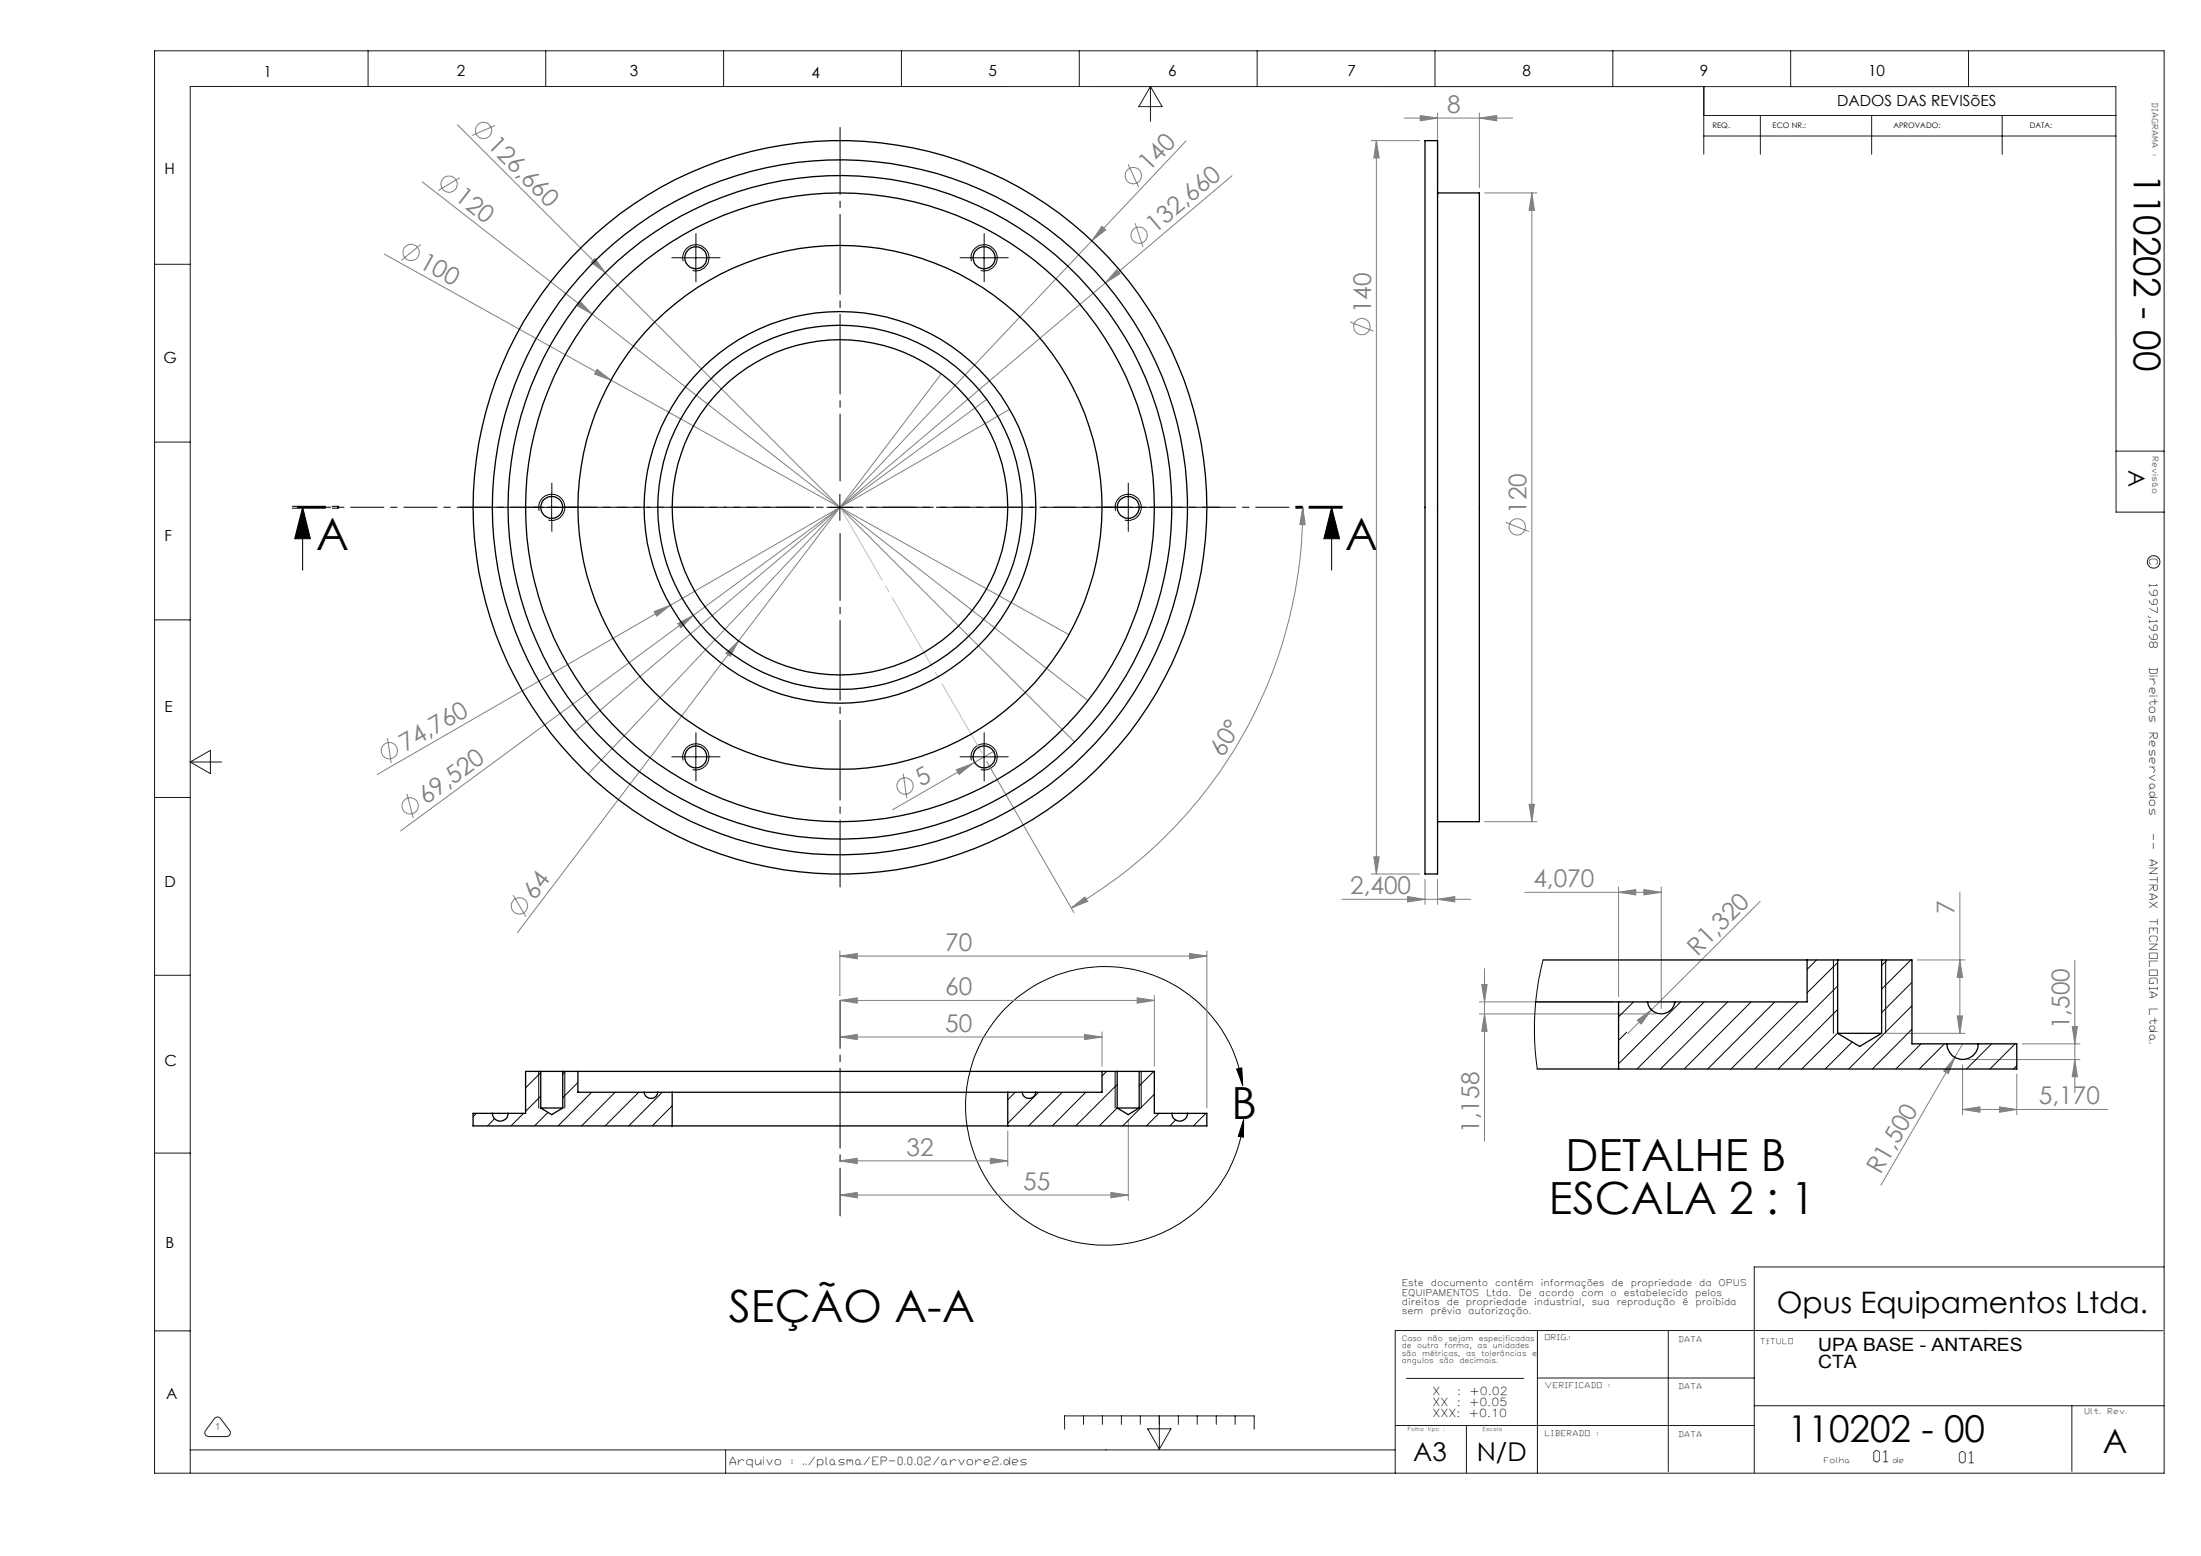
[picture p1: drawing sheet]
<svg xmlns="http://www.w3.org/2000/svg" width="420mm" height="297mm" viewBox="0 0 420 297" stroke-linecap="round" stroke-linejoin="round" font-family="sans-serif">
<g fill="none" stroke="#808080" stroke-width=".19">
<path d="M80.6 34.7l32.4 25.2M87.3 23.8l28.2 28.3M87.7 33.9l-4.1 2.5M94.5 24l-4.4 1.9M215.3 31.4l2 4.3M226.3 26.9l-114.1 120.8M235.1 33.5l-24.2 20.5M261.7 26.8h9.2M262.6 26.8l.6 3.4h-1.1zM262.6 26.8v140M268 22.5h20.6M271 22l3.3 .5-3.3 .6z"/>
<path d="M274.3 21.6v14.2M282.3 22.5l3.3-.5v1.1zM282.3 21.6v14.2M283.3 36.8h10M292.3 36.8l.5 3.3h-1zM292.3 36.8v120M73.3 48.5l43.3 24.1M80.3 46.7l-3.7 3M110.7 57.5l2.3 2.4-2.9-1.6zM113 59.9l94.6 73.8M113.5 49.4l2 2.7-2.7-2zM115.5 52.1l89.6 89.5"/>
<path d="M210.3 43.2l.7 .7-2.6 2.1zM210.9 54l-101.3 85.7M213.1 51.5l.6 .7-2.8 1.8zM216.6 42.6l1.5 4.6M113.9 70.5l2.7 2.1-3.1-1.2zM116.6 72.6l87.4 48.5M179.6 71.3l-38.7 51M188.3 76.2l-56 41.3M192.7 78.1l-64.8 37.4M257.6 61.5l4.5 1.7M248.6 96.8l.5 3.4-1.1-.1zM248.6 96.8a88.3 88.3 0 0 1-44.2 76.5"/>
<path d="M287.3 99.7l4.4 1.8M124.8 116.7l3.1-1.2-2.6 2.1zM127.9 115.5l-55.9 32.3M129.3 119l3-1.5-2.4 2.3zM132.3 117.5l-55.9 41.1M138.5 124.7l2.4-2.4-1.6 3zM140.9 122.3l-42.2 55.7M73.9 140.9l.7 4.8M77.6 151.5l1.3 4.6M172.4 147.7l.6 4.7M182.5 146.9l3.1-1.2-2.6 2.1zM185.6 145.7l-15.2 8.8"/>
<path d="M188.3 145.3l16.6 28.9M189.9 143.2l-4.3 2.5M283.3 156.8h10M291.8 153.5h1l-.5 3.3zM97.9 170.8l2.5 4.2M204.4 173.3l2.6-2.1 .5 .8zM256 171.7h24.7M261.7 166.8h9.2M262.1 163.5h1.1l-.6 3.3zM268.6 171.1l3.3 .6-3.3 .5zM271.9 167.8v4.8M274.3 171.7l3.3-.6v1.1z"/>
<path d="M274.3 167.8v4.8M291 170.3h26M308.9 170.3l3.2-.5v1zM308.9 169.3v20.9M313.7 169.8l3.3 .5-3.3 .5zM317 169.3v23.2M335.9 172l-20.8 20.8M374 170.4v26.8M160.3 197.9l3.3-.5v1zM160.3 191l3.3-.5v1zM160.3 182.5l3.3-.5v1zM160.3 197.9h50"/>
<path d="M160.3 181.5v8.5M160.3 191h60M160.3 182.5h70M207 197.4l3.3 .5-3.3 .5zM210.3 197v6.5M217 190.5l3.3 .5-3.3 .5zM220.3 190v13.5M227 182l3.3 .5-3.3 .5zM230.3 181.5v30M282.3 193.5h33.7M282.3 191.2h25.5M282.8 187.9h1l-.5 3.3z"/>
<path d="M283.3 193.5l.5 3.3h-1zM283.3 184.9v32.9M312.4 194.7l2.7-1.9-1.9 2.7zM315.1 192.8l-4.5 4.5M360 197.2h15M365.9 183.2h9.1M373.5 193.9h1l-.5 3.3zM374 183.2l.5 3.3h-1zM374.5 199.2l-1.5 2.6M385.9 199.2h11M395.4 195.9h1l-.5 3.3zM395.9 183.3v25.3"/>
<path d="M192.3 215.9v6.7M215.3 213.7v15.4M373 201.8l-1.2 3.1-.9-.5zM373 201.8l-14.1 24.4M374.5 211.8l3.3-.5v1zM374.5 203.2v9.6M374.5 211.8h27.7M375.5 202.2h21.4M381.6 211.3l3.2 .5-3.2 .5zM384.8 205v7.8M395.9 202.2l.5 3.3h-1zM160.3 221.6l3.3-.5v1z"/>
<path d="M160.3 228.1l3.3-.5v1zM160.3 221.6h32M160.3 228.1h55M189 221.1l3.3 .5-3.3 .5zM212 227.6l3.3 .5-3.3 .5z"/>
<circle cx="85.7" cy="35.2" r="1.56"/>
<circle cx="92.3" cy="24.9" r="1.56"/>
<circle cx="216.3" cy="33.5" r="1.57"/>
<circle cx="78.4" cy="48.2" r="1.55"/>
<circle cx="217.4" cy="44.9" r="1.56"/>
<circle cx="259.9" cy="62.3" r="1.56"/>
<circle cx="289.5" cy="100.6" r="1.55"/>
<circle cx="74.3" cy="143.3" r="1.55"/>
<circle cx="78.3" cy="153.8" r="1.55"/>
<circle cx="172.7" cy="150" r="1.56"/>
<circle cx="99.1" cy="172.9" r="1.56"/>
</g>
<g fill="none" stroke="#000" stroke-width=".19">
<path d="M130.3 49.2h5M130.4 49.8a2.49 2.49 0 0 1 2.2-3.1 2.49 2.49 0 0 1 2.7 2.7 2.49 2.49 0 0 1-3.1 2.2M132.8 46.7v5M185.3 49.2h5M185.4 49.8a2.49 2.49 0 0 1 2.2-3.1 2.49 2.49 0 0 1 2.7 2.7 2.49 2.49 0 0 1-3.2 2.2M187.8 46.7v5M57.7 96.8l1.5 6h-3zM57.7 96.8v12M102.8 96.8h5M102.9 97.5a2.51 2.51 0 0 1 2.2-3.2 2.51 2.51 0 0 1 2.7 2.8 2.51 2.51 0 0 1-3.2 2.2M105.3 94.3v5M157.8 96.8h5"/>
<path d="M160.3 94.3v5M212.8 96.8h5M212.9 97.5a2.51 2.51 0 0 1 2.2-3.2 2.51 2.51 0 0 1 2.7 2.8 2.51 2.51 0 0 1-3.2 2.2M215.3 94.3v5M254.1 96.8l1.5 6h-3zM254.1 96.8v12M130.3 144.5h5M130.4 145.1a2.5 2.5 0 0 1 2.2-3.1 2.5 2.5 0 0 1 2.7 2.7 2.5 2.5 0 0 1-3.1 2.2M132.8 142v5M185.3 144.5h5M185.4 145.1a2.5 2.5 0 0 1 2.2-3.1 2.5 2.5 0 0 1 2.7 2.7 2.5 2.5 0 0 1-3.2 2.2M187.8 142v5"/>
<path d="M349.8 183.2v14M359.8 183.2v14M102.8 204.5v7M107.8 204.5v7M212.8 204.5v7M217.8 204.5v7M236 204l1-.2 .1 3.4zM237.1 207.2a26.6 26.6 0 0 0-40.4-18.6 26.6 26.6 0 0 0-.8 44.5 26.6 26.6 0 0 0 41.1-17.2l.3-2.2M237.3 213.7v3.4l-1-.2z"/>
</g>
<g fill="none" stroke="#191924" stroke-width=".19">
<path d="M29.5 9.7h383.5v271.5h-383.5zM70.2 9.7v6.8M104.1 9.7v6.8M138.1 9.7v6.8M172 9.7v6.8M206 9.7v6.8M219.5 16.5v6.7M219.5 16.5l2.3 3.9h-4.5zM239.9 9.7v6.8M273.8 9.7v6.8M307.8 9.7v6.8M325.1 16.5v12.9"/>
<path d="M341.7 9.7v6.8M375.6 9.7v6.8M325.1 22h78.7M325.1 26h78.7M335.9 22v7.5M357.2 22v7.5M382.1 22v7.5M29.5 50.4h6.8M29.5 84.4h6.8M403.8 86.1h9.2M413 97.8h-9.2v-81.3h-367.5v264.6M29.5 118.3h6.8"/>
<path d="M29.5 152.2h6.8M36.3 145.4h6M36.3 145.4l3.8-2.2v4.5zM29.5 186.2h6.8M29.5 220.1h6.8M29.5 254h6.8M293.4 254v27.2M318.3 254v26.9M412.7 254h-146.5v27.2M413 241.8h-78.2v39.3M36.3 276.8h229.9M40.9 270.8a.74 .74 0 0 1 1.2 0l1.7 2.2a.72 .72 0 0 1 .1 .8 .72 .72 0 0 1-.6 .4h-3.5a.73 .73 0 0 1-.6-1.2z"/>
<path d="M138.5 276.8v4.4M203.2 272.8l-.1-2.5h36.2v2.5M206.8 270.3v1.6M210.4 270.3v1.6M214 270.3v1.6M217.6 270.3v1.6M219 272.7h4.4l-2.2 3.9zM221.2 270.3v6.4M224.9 270.3v1.6M228.5 270.3v1.6M232.1 270.3v1.6M235.7 270.3v1.6"/>
<path d="M266.2 272.1h68.6M268.4 263.1h22.4M279.8 272.1v9M293.4 263h41.4M334.8 268.3h78.2M395.4 268.3v12.5"/>
<circle cx="411" cy="107.2" r="1.19"/>
</g>
<path d="M160.3 232.1v-41.1" fill="none" stroke="#000" stroke-width=".19" stroke-dasharray="15.2 1.3 1.3 1.3" stroke-dashoffset="6.1"/>
<path d="M55.8 96.6h10M55.8 97h10M256.1 96.8h-200.3M256.1 96.6h-10M256.1 97h-10" fill="none" stroke="#000" stroke-width=".19" stroke-dasharray="6.3 1.3 1.3 1.3"/>
<path d="M187.8 144.5l-27.5-47.7" fill="none" stroke="#c0c0c0" stroke-width=".19" stroke-dasharray="15.2 1.3 1.3 1.3" stroke-dashoffset="-.8"/>
<path d="M155.3 96.8h-67.5M160.3 91.8v-67.5M165.3 96.8h67.5M160.3 101.8v67.5" fill="none" stroke="#000" stroke-width=".19" stroke-dasharray="15.2 1.3 1.3 1.3" stroke-dashoffset="2.4"/>
<g fill="none" stroke="#000" stroke-width=".19" stroke-dasharray="15.2 1.3 1.3 1.3">
<path d="M130.3 49.2h-2.1M132.8 46.7v-2.1M132.8 51.7v2.1M135.3 49.2h2.1M185.3 49.2h-2.1M187.8 46.7v-2.1M187.8 51.7v2.1M190.3 49.2h2.1M102.8 96.8h-2.1M105.3 94.3v-2.1M105.3 99.3v2.1M107.8 96.8h2.1"/>
<path d="M212.8 96.8h-2.1M215.3 94.3v-2.1M215.3 99.3v2.1M217.8 96.8h2.1M130.3 144.5h-2.1M132.8 142v-2.1M132.8 147v2.1M135.3 144.5h2.1M185.3 144.5h-2.1M187.8 142v-2.1M187.8 147v2.1M190.3 144.5h2.1"/>
</g>
<g fill="#000">
<path d="M254.1 96.8l1.5 6h-3zM57.7 96.8l1.5 6h-3z"/>
<path d="M236 204l1-.2 .1 3.4zM237.3 213.7v3.4l-1-.2z"/>
</g>
<g fill="#808080">
<path d="M113.5 49.4l2 2.7-2.7-2z"/>
<path d="M110.7 57.5l2.3 2.4-2.9-1.6z"/>
<path d="M113.9 70.5l2.7 2.1-3.1-1.2z"/>
<path d="M124.8 116.7l3.1-1.2-2.6 2.1z"/>
<path d="M182.5 146.9l3.1-1.2-2.6 2.1z"/>
<path d="M129.3 119l3-1.5-2.4 2.3z"/>
<path d="M213.1 51.5l.6 .7-2.8 1.8z"/>
<path d="M312.4 194.7l2.7-1.9-1.9 2.7z"/>
<path d="M210.3 43.2l.7 .7-2.6 2.1z"/>
<path d="M138.5 124.7l2.4-2.4-1.6 3z"/>
<path d="M373 201.8l-1.2 3.1-.9-.5z"/>
<path d="M204.4 173.3l2.6-2.1 .5 .8zM248.6 96.8l.5 3.4-1.1-.1z"/>
<path d="M282.3 22.5l3.3-.5v1.1zM271 22l3.3 .5-3.3 .6zM381.6 211.3l3.2 .5-3.2 .5zM374.5 211.8l3.3-.5v1z"/>
<path d="M268.6 171.1l3.3 .6-3.3 .5zM274.3 171.7l3.3-.6v1.1zM308.9 170.3l3.2-.5v1zM313.7 169.8l3.3 .5-3.3 .5z"/>
<path d="M283.3 193.5l.5 3.3h-1zM282.8 187.9h1l-.5 3.3zM395.9 202.2l.5 3.3h-1zM395.4 195.9h1l-.5 3.3zM374 183.2l.5 3.3h-1zM373.5 193.9h1l-.5 3.3z"/>
<path d="M292.3 36.8l.5 3.3h-1zM291.8 153.5h1l-.5 3.3zM262.6 26.8l.6 3.4h-1.1zM262.1 163.5h1.1l-.6 3.3z"/>
<path d="M160.3 221.6l3.3-.5v1zM189 221.1l3.3 .5-3.3 .5zM160.3 197.9l3.3-.5v1zM207 197.4l3.3 .5-3.3 .5zM160.3 191l3.3-.5v1zM217 190.5l3.3 .5-3.3 .5zM160.3 182.5l3.3-.5v1zM227 182l3.3 .5-3.3 .5zM160.3 228.1l3.3-.5v1zM212 227.6l3.3 .5-3.3 .5z"/>
</g>
<g fill="none" stroke="#000" stroke-width=".25">
<path d="M271.9 26.8h2.4v140h-2.4zM274.3 36.8h8v120h-8M293.1 191.2h15.8M294.5 183.2h50.3M308.9 191.2v12.8M308.9 191.2h5.5M314.4 191.2a2.65 2.65 0 0 0 2.6 2.3 2.65 2.65 0 0 0 2.6-2.3M314.4 191.2h5.2M344.8 183.2v8h-25.2M344.8 183.2h5.9M350.7 197.2h8.4M350.7 183.2h8.4"/>
<path d="M350.7 183.2v14M350.7 197.2l4.2 2.5 4.2-2.5M359.1 183.2h5.7v16h6.7M359.1 183.2v14M371.5 199.2a3 3 0 0 0 3 3 3 3 0 0 0 3-3M371.5 199.2h6M377.5 199.2h7.3v4.8h-75.9M93.9 212.5a1.5 1.5 0 0 0 1.5 1.5 1.5 1.5 0 0 0 1.5-1.5M93.9 212.5h3M93.9 212.5h-3.6v2.4h38M103.2 211.5h4.2M103.2 204.5h4.2"/>
<path d="M103.2 204.5h-2.9v8h-3.4M103.2 204.5v7M103.2 211.5l2.1 1.3 2.1-1.3M107.4 204.5h2.9M107.4 204.5v7M110.3 204.5h100M110.3 204.5v4h12.6M122.9 208.5a1.31 1.31 0 0 0 1.3 1.2 1.31 1.31 0 0 0 1.3-1.2M122.9 208.5h2.6M125.5 208.5h2.8M128.3 208.5h64M128.3 214.9h64"/>
<path d="M128.3 208.5v6.4M192.3 208.5h2.8M192.3 208.5v6.4M195.1 208.5a1.31 1.31 0 0 0 1.3 1.2 1.31 1.31 0 0 0 1.3-1.2M195.1 208.5h2.6M210.3 204.5v4h-12.6M210.3 204.5h2.9M213.2 211.5h4.2M213.2 204.5h4.2M213.2 204.5v7M213.2 211.5l2.1 1.3 2.1-1.3M217.4 204.5h2.9v8h3.3"/>
<path d="M217.4 204.5v7M223.6 212.5a1.5 1.5 0 0 0 1.5 1.5 1.5 1.5 0 0 0 1.5-1.5M223.6 212.5h3M226.6 212.5h3.7v2.4h-38M293.3 204h15.6"/>
<circle cx="132.8" cy="49.2" r="2.11"/>
<circle cx="187.8" cy="49.2" r="2.12"/>
<circle cx="105.3" cy="96.9" r="2.1"/>
<circle cx="160.3" cy="96.8" r="66.3"/>
<circle cx="160.3" cy="96.8" r="34.8"/>
<circle cx="160.3" cy="96.9" r="32"/>
<circle cx="160.3" cy="96.9" r="50"/>
<circle cx="160.3" cy="96.8" r="63.3"/>
<circle cx="160.3" cy="96.8" r="70"/>
<circle cx="160.3" cy="96.8" r="37.4"/>
<circle cx="160.3" cy="96.8" r="60"/>
<circle cx="215.3" cy="96.9" r="2.1"/>
<circle cx="132.8" cy="144.5" r="2.1"/>
<circle cx="187.8" cy="144.5" r="2.11"/>
</g>
<g fill="none" stroke="#000" stroke-width=".19">
<path d="M294.5 183.2l-1.1 4.9-.5 5.2-.1 5.6 .5 5.1M310.4 197l-1.5 1.6M311.7 191.2l-2.8 2.9M314.9 192.5h.1M320.7 191.2l-11.8 11.9M325.2 191.2l-12.8 12.8M329.7 191.2l-12.8 12.8M334.2 191.2l-12.8 12.8M338.7 191.2l-12.8 12.8M343.1 191.2l-12.8 12.8M346.6 183.2l-1.8 1.8M350.7 183.7l-5.9 5.8"/>
<path d="M350.7 188.2l-15.9 15.8M350.7 192.7l-11.4 11.3M350.7 197.2l-6.9 6.8M353.4 198.9l-5.1 5.1M360.1 183.2l-1 1.1M364.6 183.2l-5.5 5.6M364.8 187.5l-5.7 5.8M364.8 192l-12 12M364.8 196.5l-7.5 7.5M366.6 199.2l-4.8 4.8M371.1 199.2l-4.8 4.8M380 199.2l-4.8 4.8"/>
<path d="M384.5 199.2l-4.8 4.8M90.9 212.5l-.6 .6M94.4 213.5l-1.4 1.4M99.9 212.5l-2.4 2.4M103.2 204.7l-2.9 2.9M103.2 209.2l-2.9 2.9M104.6 212.3l-2.6 2.6M107.9 204.5l-.5 .5M110.3 206.6l-2.9 2.9M112.9 208.5l-6.4 6.4M117.4 208.5l-6.4 6.4M121.9 208.5l-6.4 6.4"/>
<path d="M126.4 208.5l-6.4 6.4M128.3 211.1l-3.8 3.8M193.7 208.5l-1.4 1.4M198.2 208.5l-5.9 5.9M202.7 208.5l-6.4 6.4M207.2 208.5l-6.4 6.4M211.2 204.5l-.9 .9M213.2 207l-7.9 7.9M213.2 211.5l-3.4 3.4M220.2 204.5l-2.8 2.8M220.3 208.9l-6.1 6M221.2 212.5l-2.4 2.4"/>
<path d="M224.3 213.8l-1.1 1.1M230.1 212.5l-2.4 2.4M373 201.8h.1M384.8 203.4l-.6 .6"/>
</g>
<g font-size="8.5">
<text x="60.3" y="104.9">A</text>
<text x="256.7" y="104.9">A</text>
<text x="235" y="213.5">B</text>
<text x="298.7" y="223.5">DETALHE B</text>
<text x="295.6" y="231.7">ESCALA 2 : 1</text>
<text x="139.1" y="252.3">SEÇÃO A-A</text>
</g>
<g font-size="7.1">
<text x="407.2" y="33.2" transform="rotate(90 407.2 33.2)">110202 - 00</text>
<text x="341.2" y="275.3">110202 - 00</text>
</g>
<text font-size="6.3" x="401.3" y="277.4">A</text>
<text font-size="5.6" x="339.1" y="250.7">Opus Equipamentos Ltda.</text>
<g font-size="4.9">
<text x="269.7" y="278.9">A3</text>
<text x="281.8" y="278.9">N/D</text>
</g>
<g font-size="4.7" fill="#808080">
<text x="276.2" y="21.5">8</text>
<text x="92.8" y="27.9" transform="rotate(45 92.8 27.9)">126,660</text>
<text x="219.3" y="32.9" transform="rotate(-47 219.3 32.9)">140</text>
<text x="86.6" y="38.1" transform="rotate(38 86.6 38.1)">120</text>
<text x="220.4" y="44.6" transform="rotate(-40 220.4 44.6)">132,660</text>
<text x="79.8" y="50.9" transform="rotate(29 79.8 50.9)">100</text>
<text x="261.7" y="59.8" transform="rotate(-90 261.7 59.8)">140</text>
<text x="291.3" y="98.1" transform="rotate(-90 291.3 98.1)">120</text>
<text x="77.4" y="143.5" transform="rotate(-30 77.4 143.5)">74,760</text>
<text x="233.4" y="144.7" transform="rotate(-59 233.4 144.7)">60°</text>
<text x="81.3" y="153.7" transform="rotate(-36 81.3 153.7)">69,520</text>
<text x="175.8" y="150.3" transform="rotate(-30 175.8 150.3)">5</text>
<text x="102" y="172" transform="rotate(-53 102 172)">64</text>
<text x="257.6" y="170.6">2,400</text>
<text x="292.6" y="169.3">4,070</text>
<text x="373" y="174.5" transform="rotate(-90 373 174.5)">7</text>
<text x="180.4" y="181.5">70</text>
<text x="323.9" y="182.6" transform="rotate(-45 323.9 182.6)">R1,320</text>
<text x="180.4" y="189.9">60</text>
<text x="180.4" y="196.9">50</text>
<text x="394.9" y="196.5" transform="rotate(-90 394.9 196.5)">1,500</text>
<text x="389.1" y="210.7">5,170</text>
<text x="173" y="220.6">32</text>
<text x="282.3" y="216.2" transform="rotate(-90 282.3 216.2)">1,158</text>
<text x="195.3" y="227.1">55</text>
<text x="358.9" y="224.3" transform="rotate(-60 358.9 224.3)">R1,500</text>
</g>
<text font-size="4.4" x="406.2" y="89.7" transform="rotate(90 406.2 89.7)">A</text>
<g font-size="3.5">
<text x="346.9" y="257.8">UPA BASE - ANTARES</text>
<text x="346.9" y="261.1">CTA</text>
</g>
<g font-size="3">
<text x="357.6" y="279.1">01</text>
<text x="373.9" y="279.2">01</text>
</g>
<g font-size="2.9">
<text x="50.3" y="14.7">1</text>
<text x="87.2" y="14.6">2</text>
<text x="120.2" y="14.6">3</text>
<text x="154.8" y="15">4</text>
<text x="188.7" y="14.6">5</text>
<text x="222.9" y="14.6">6</text>
<text x="257.1" y="14.6">7</text>
<text x="290.5" y="14.6">8</text>
<text x="324.4" y="14.6">9</text>
<text x="356.5" y="14.4">10</text>
<text x="350.6" y="20.3">DADOS DAS REVISõES</text>
<text x="31.4" y="33.1">H</text>
<text x="31.2" y="69.4">G</text>
<text x="31.4" y="103.3">F</text>
<text x="31.4" y="135.8">E</text>
<text x="31.4" y="169.4">D</text>
<text x="31.4" y="203.4">C</text>
<text x="31.6" y="238.2">B</text>
<text x="31.7" y="267">A</text>
</g>
<g font-size="2.1">
<text x="410.2" y="106.7" transform="rotate(90 410.2 106.7)">C</text>
<text x="410.2" y="111.6" transform="rotate(90 410.2 111.6)">1997,1998</text>
<text x="410.2" y="127.5" transform="rotate(90 410.2 127.5)">Direitos</text>
<text x="410.2" y="139.9" transform="rotate(90 410.2 139.9)">Reservados</text>
<text x="410.2" y="159.3" transform="rotate(90 410.2 159.3)">--</text>
<text x="410.2" y="164.1" transform="rotate(90 410.2 164.1)">ANTRAX</text>
<text x="410.2" y="175.4" transform="rotate(90 410.2 175.4)">TECNOLOGIA</text>
<text x="410.2" y="192.7" transform="rotate(90 410.2 192.7)">Ltda.</text>
<text x="273.3" y="266.3">X</text>
<text x="273.3" y="268.4">XX</text>
<text x="278" y="268.4">:</text>
<text x="278.1" y="266.3">:</text>
<text x="280.3" y="268.4">+0.05</text>
<text x="280.4" y="266.3">+0.02</text>
<text x="273.3" y="270.5">XXX:</text>
<text x="280.3" y="270.5">+0.10</text>
<text x="139.3" y="279.7">Arquivo</text>
<text x="151.2" y="279.7">:</text>
<text x="153.3" y="279.7">../plasma/EP-0.0.02/arvore2.des</text>
</g>
<g font-size="1.8">
<text x="267.5" y="245.6">Este</text>
<text x="273" y="245.6">documento</text>
<text x="285.3" y="245.6">contém</text>
<text x="294" y="245.6">informações</text>
<text x="307.5" y="245.6">de</text>
<text x="311.2" y="245.6">propriedade</text>
<text x="324.2" y="245.6">da</text>
<text x="328" y="245.6">OPUS</text>
<text x="267.5" y="247.3">EQUIPAMENTOS</text>
<text x="267.5" y="249.1">direitos</text>
<text x="267.5" y="250.8">sem</text>
<text x="273" y="250.8">prévia</text>
<text x="276.1" y="249.1">de</text>
<text x="279.7" y="249.1">propriedade</text>
<text x="280.2" y="250.8">autorização.</text>
<text x="283.6" y="247.3">Ltda.</text>
<text x="289.8" y="247.3">De</text>
<text x="292.7" y="249.1">industrial,</text>
<text x="293.6" y="247.3">acordo</text>
<text x="301.8" y="247.3">com</text>
<text x="303.7" y="249.1">sua</text>
<text x="307.4" y="247.3">o</text>
<text x="308.5" y="249.1">reprodução</text>
<text x="309.9" y="247.3">estabelecido</text>
<text x="321" y="249.1">é</text>
<text x="323.5" y="247.3">pelos</text>
<text x="323.5" y="249.1">proibida</text>
</g>
<text font-size="1.7" x="40.9" y="273">1</text>
<g font-size="1.5">
<text x="410.7" y="19.7" transform="rotate(90 410.7 19.7)">DIAGRAMA</text>
<text x="326.8" y="24.4">REQ.</text>
<text x="338.3" y="24.4">ECO NR.:</text>
<text x="361.3" y="24.4">APROVADO:</text>
<text x="387.3" y="24.4">DATA:</text>
<text x="410.7" y="29.6" transform="rotate(90 410.7 29.6)">:</text>
<text x="410.7" y="87.3" transform="rotate(90 410.7 87.3)">Revisão</text>
<text x="294.9" y="255.8">ORIG.:</text>
<text x="320.4" y="256.1">DATA</text>
<text x="336" y="256.6">TÍTULO</text>
<text x="294.9" y="265">VERIFICADO</text>
<text x="307.1" y="265">:</text>
<text x="320.4" y="265.2">DATA</text>
<text x="397.9" y="270">Ult.</text>
<text x="402.3" y="270">Rev.</text>
<text x="294.9" y="274">LIBERADO</text>
<text x="304.8" y="274">:</text>
<text x="320.4" y="274.2">DATA</text>
<text x="348.2" y="279.2">Folha</text>
<text x="361.3" y="279.2">de</text>
</g>
<g font-size="1.4">
<text x="267.5" y="256">Caso</text>
<text x="267.5" y="257.4">de</text>
<text x="270.4" y="257.4">outra</text>
<text x="272.4" y="256">não</text>
<text x="275.7" y="257.4">forma,</text>
<text x="276.4" y="256">sejam</text>
<text x="282" y="257.4">as</text>
<text x="282.2" y="256">especificadas</text>
<text x="284.9" y="257.4">unidades</text>
<text x="267.5" y="258.8">são</text>
<text x="267.5" y="260.2">angulos</text>
<text x="271.4" y="258.8">métricas,</text>
<text x="274.7" y="260.2">são</text>
<text x="278.5" y="260.2">decimais.</text>
<text x="279.8" y="258.8">as</text>
<text x="282.7" y="258.8">tolerâncias</text>
<text x="292.4" y="258.8">e</text>
</g>
<g font-size="1">
<text x="268.6" y="273.1">Folha</text>
<text x="272.5" y="273.1">tipo</text>
<text x="275.4" y="273.1">:</text>
<text x="282.9" y="273.1">Escala</text>
</g>
</svg>
